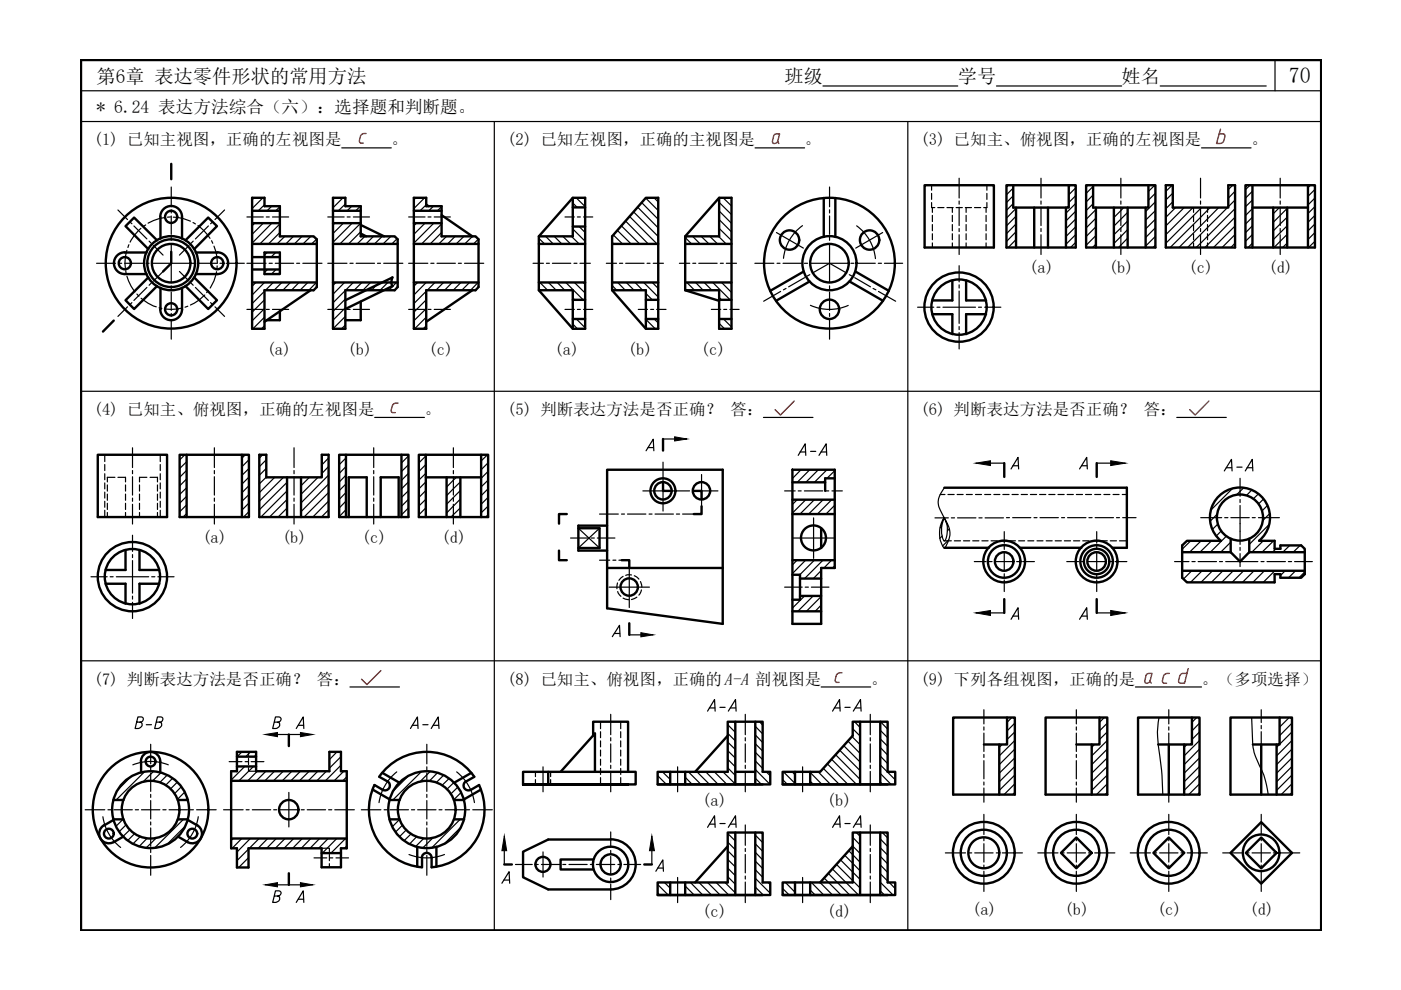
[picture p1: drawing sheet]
<svg xmlns="http://www.w3.org/2000/svg" width="297mm" height="210mm" viewBox="0 0 297 210" stroke-linecap="round" stroke-linejoin="round" font-family="sans-serif">
<!-- layer: 0 -->
<path d="M17.2 12.7h262.9v184.6h-262.9z" fill="none" stroke="#000" stroke-width=".51"/>
<g fill="none" stroke="#000" stroke-width=".25">
<path d="M17.2 19.2h262.9M174.5 18.2h28.6M211.3 18.2h26.5M246 18.2h22.5M270.3 12.7v6.5M17.2 25.8h262.9M72.5 31.4h10.5M104.8 25.8v171.5M160.1 31.4h10.5M192.5 25.8v171.5M254.7 31.4h10.5M17.2 83h262.9"/>
<path d="M79.4 88.5h10.6M161.9 88.5h10.5M249.5 88.5h10.5M17.2 140.1h262.9M74.2 145.7h10.5M174.1 145.7h10.5M240.7 145.7h14"/>
</g>
<g fill="none" stroke="#000" stroke-width=".51">
<path d="M36.3 34.7v3.3M196 39.3h14.7v13.2h-14.7zM213.4 39.3h14.7v13.2h-14.7zM214.8 39.3v4.7h11.8v-4.7M230.3 39.3h14.7v13.2h-14.7zM231.8 39.3v4.7h11.7v-4.7M247.2 39.3h1.5v4.7h11.7v-4.7h1.5v13.2h-14.7zM264.1 39.3h14.7v13.2h-14.7zM265.5 39.3v13.2M277.3 39.3v13.2M26.5 53.5a2.31 2.31 0 0 0-2.3 2.3 2.31 2.31 0 0 0 2.3 2.3M26.5 58.1h4.6"/>
<path d="M26.5 53.5h4.6M31.4 58.8l-4.8 4.9 1.8 1.8 4.9-4.9M33.3 51l-4.9-4.9-1.8 1.8 4.8 4.9M34 46a2.31 2.31 0 0 1 2.3-2.3 2.31 2.31 0 0 1 2.3 2.3M34 46v4.6M36.3 53.4v2.4l-1.7 1.8M38.6 46v4.6M39.3 51l4.8-4.9 1.9 1.8-4.8 4.9M41.2 58.8l4.8 4.9-1.9 1.8-4.8-4.9M41.5 53.5h4.6M46.1 53.5a2.31 2.31 0 0 1 2.3 2.3 2.31 2.31 0 0 1-2.3 2.3h-4.6M53.5 41.9h2.6v1.8h3.2v6.4h7.2l.7 .6v10.2l-.7 .6h-10.4v8.2h-2.6z"/>
<path d="M53.5 51.7h13.7M53.5 59.9h13.7M53.5 44.7h5.8M53.5 47.3h5.8M53.5 54.5h5.8M53.5 57.1h5.8M56.1 53.5h3.2v4.6h-3.2zM70.6 41.9h2.6v1.8h3.3v6.4h7.2l.6 .6v10.2l-.6 .6h-10.5v8.2h-2.6zM70.6 51.7h13.7M70.6 59.9h13.7M70.6 44.7h5.9M70.6 47.3h5.9"/>
<path d="M76.5 49.5l1.1 .6M76.5 47.7l4.9 2.4M87.7 41.9h2.7v1.8h3.2v6.4h7.2l.7 .6v10.2l-.7 .6h-10.4v8.2h-2.7zM87.7 51.7h13.8M87.7 59.9h13.8M87.7 44.7h5.9M87.7 47.3h5.9M90.4 43.4l.4 .3M93.6 45.6l6.5 4.5M114.2 50.1l7.2-8.2h2.7v27.8h-2.7l-7.2-8.2M114.2 51.7h9.9M114.2 59.9h9.9"/>
<path d="M121.4 41.9v8.2h-7.2v11.4h7.2v8.2M121.4 44h2.7M121.4 48h2.7M129.8 51.7h9.8M129.8 59.9h9.8M145.3 51.7h9.8M145.3 59.9h9.8M152.5 41.9v8.2h-7.2v11.4h7.2v8.2h2.6v-27.8h-2.6l-7.2 8.2M170.4 57.6l-7.1 4.1M171.6 59.7l-7.1 4.1M174.7 42v8.2M177.1 42v8.2"/>
<path d="M180.1 59.7l7.1 4.1M181.3 57.6l7.2 4.1M201.9 59.5v4.2h-4.2M204.8 59.5v4.2h4.3M215.4 44v8.5M219.3 44v8.5M222.2 44v8.5M226 44v8.5M232.4 44v8.5M236.2 44v8.5M239.1 44v8.5M242.9 44v8.5"/>
<path d="M265.5 44h11.8M269.9 44v8.5M272.9 44v8.5M24.1 68l-2.3 2.3M34 65.6a2.31 2.31 0 0 0 2.3 2.3 2.31 2.31 0 0 0 2.3-2.3M34 61v4.6M38.6 61v4.6M59.3 66v1.9h-2.8M65.9 61.5l-9.8 6.7M76.5 64v3.9h-3.3M83.2 60.7l-.2-1 .2-.9-10 4.9M83.2 60.6l-10 4.9"/>
<path d="M100.1 61.5l-9.7 6.7M121.4 67.6h2.7M121.4 63.6h2.7M129.8 61.5l7.1 8.2h2.7v-27.8h-2.7l-7.1 8.2v11.4h7.1v8.2M136.9 67.6h2.7M136.9 63.6h2.7M145.3 61.5l7.2 2.3M152.5 67.6h2.6M152.5 63.6h2.6M197.7 66.6h4.2v4.3M209.1 66.6h-4.3v4.3M20.7 96.4h14.7v13.2h-14.7z"/>
<path d="M38.1 96.4h14.7v13.2h-14.7zM39.6 96.4v13.2M51.3 96.4v13.2M55 96.4h1.5v4.8h11.7v-4.8h1.5v13.2h-14.7zM71.9 96.4h14.7v13.2h-14.7zM73.3 96.4v13.2M85.1 96.4v13.2M88.8 96.4h14.7v13.2h-14.7zM90.3 96.4v13.2M102 96.4v13.2M128.7 99.6h24.5v32.7l-24.5-3.3zM140.6 93.1v2.4"/>
<path d="M168 99.6v32.7h6.1v-11.9h2.9v-20.8M212.9 98.2v2.9M232.5 98.2v2.9M26.6 116.6v4.2h-4.2M29.6 116.6v4.2h4.2M60.9 101.2v8.4M63.8 101.2v8.4M73.9 109.6v-8.4h3.9v8.4M80.7 109.6v-8.4h3.8v8.4M90.3 101.2h11.7M94.7 101.2v8.4M97.6 101.2v8.4"/>
<path d="M118.5 116.7v2.1h1.7M120.2 109h-1.7v2M122.6 112h4.5v4.2h-4.5M128.7 111.4h-6.1v5.3h6.1M131.8 118.8h1.6v1.6M140.6 102.5v1.6h1.6M147.1 104.1h1.6v1.6M148.7 107.3v1.7h-1.6M168 102.3h6.9M168 105.9h9M168 109h9M168 118.8h9"/>
<path d="M174.1 112v4.2M177 101.4h-2.1v2.7M200.2 103.4h38.7v12.7h-3.1M200.2 116.1h9.5M216.2 116.1h13.1M250.6 117.1h10.3M258.8 114.6a6.4 6.4 0 0 1-.5-9.2 6.4 6.4 0 0 1 9.2 0 6.4 6.4 0 0 1-.5 9.2l3.2 .1v1.7h1.3v-.8h4.4l.7 .8v5.3l-.7 .8h-4.4v-.8h-1.3v1.8h-18.5l-1.1-1v-6.9l1.1-.9h7.2M260.9 117.1l2 2 2-2M260.9 114.2v2.9M264.9 114.2v2.9M264.9 117.1h11.7M22.4 123.8h4.2v4.2"/>
<path d="M33.8 123.8h-4.2v4.2M128.7 120.4h24.5M133.4 132.2v2.4M168 121.9h1.6v5.3h-1.6M168 129.6h6.1M169.6 122.7h4.5M169.6 126.4h4.5M212.9 127v2.9M232.5 127v2.9M250.6 121h26M50.2 159.4h4.1v4.1h15.5v-4.1h2.5v4.1h1.2v16.4h-1.2v4h-4.1v-4h-15.5v4h-2.5v-4h-1.2v-16.4h1.2zM61.2 155.7v2.5"/>
<path d="M125.8 156v-3h7.4v10.6M154.3 156l-6.9 7.6M155.9 153v13.3M160.1 153v13.3M182.4 153v13.3M186.6 153v13.3M202.1 152.1h13.1v16.4h-13.1zM211.9 157.8v10.7M213.5 152.1v5.7h-4.9M221.7 152.1h13.1v16.4h-13.1zM231.5 157.8v10.7M233.1 152.1v5.7h-4.9"/>
<path d="M241.3 152.1h13v16.4h-13zM247.8 157.8v10.7M251.1 157.8v10.7M252.7 152.1v5.7h-7.1M260.9 152.1h13v16.4h-13zM267.4 157.8v10.7M270.7 157.8v10.7M271.3 152.1v5.7h-5.7M22.1 175a2.05 2.05 0 0 0-.8 2.8 2.05 2.05 0 0 0 2.8 .7M24 173.7h2.2M24 169.6h2.2M24.1 173.8l-2 1.2"/>
<path d="M26.1 177.4l-2 1.1M29.9 161.5a2.05 2.05 0 0 1 2-2.1 2.05 2.05 0 0 1 2.1 2.1M29.9 161.5v2.3M34 161.5v2.3M37.7 173.7h2.2M37.7 169.6h2.2M37.8 177.4l2 1.1M39.8 173.8l2 1.2a2.05 2.05 0 0 1 .8 2.8 2.05 2.05 0 0 1-2.9 .7M49 165.6h24.5M49 177.8h24.5M50.2 160.4h4.1M50.2 162.5h4.1"/>
<path d="M79 167.4l3.6 2.1M81.1 163.9l3.6 2M81.1 167.5l-1.7-1.1a12.3 12.3 0 0 0 10.1 17.5v-2M82.1 165.6a1.04 1.04 0 0 1 .4 1.5 1.04 1.04 0 0 1-1.4 .3M82.2 165.7l-1.8-1a12.3 12.3 0 0 1 20.1 0l-1.7 1M82.6 173.7h2.1M82.6 169.6h2.1M88.5 179.6v4.2M92.5 179.6v4.2M96.3 173.7h2.1M96.3 169.6h2.1M98.8 165.6a1.04 1.04 0 0 0-.4 1.5 1.04 1.04 0 0 0 1.4 .3l1.8-1"/>
<path d="M99.9 163.9l-3.6 2M101.6 166.4a12.3 12.3 0 0 1-10.1 17.5v-2M102 167.4l-3.6 2.1M110.9 166.3v-2.7h23.9v2.7h-23.9h22.3M116.2 163.6v2.7M118.9 163.6l7.2-8.1v8.1M129.5 178a5.3 5.3 0 0 1 5.3 5.3 5.3 5.3 0 0 1-5.3 5.3M129.5 178h-13.3l-5.3 2.6v5.4l5.3 2.6h13.3M139.4 166.3h23.9v-2.7h-1.6v-10.6h-7.4v10.6h-14.9v2.7h22.3M142.1 163.6v2.7M145.3 163.6v2.7M154.3 179.4l-6.9 7.7"/>
<path d="M155.9 176.5v13.3M155.9 163.6h4.2M160.1 176.5v13.3M165.9 166.3h23.9v-2.7h-1.6v-10.6h-7.4v3l-6.9 7.6h-8v2.7h22.3M168.6 163.6v2.7M171.8 163.6v2.7M180.8 179.4l-6.9 7.7M182.4 176.5v13.3M186.6 176.5v13.3M61.2 185.2v2.4M68.2 180.9h4.1M89.4 181.9a1.04 1.04 0 0 1 1.1-1.1 1.04 1.04 0 0 1 1 1.1"/>
<path d="M106.9 183.3h1.6M125.8 182.2h-6.9v2.1h6.9M136.6 183.3h1.6M139.4 189.8h23.9v-2.7h-1.6v-10.6h-7.4v10.6h-14.9v2.7h22.3M142.1 187.1v2.7M145.3 187.1v2.7M165.9 189.8h23.9v-2.7h-1.6v-10.6h-7.4v10.6h-14.9v2.7h22.3M168.6 187.1v2.7M171.8 187.1v2.7M224.9 180.8l3.3-3.2 3.3 3.2-3.3 3.3zM244.5 180.8l3.3-3.2 3.3 3.2-3.3 3.3zM260.9 180.8l6.5-6.5 6.5 6.5-6.5 6.6z"/>
<path d="M264.1 180.8l3.3-3.2 3.3 3.2-3.3 3.3z"/>
<circle cx="26.5" cy="55.8" r="1.29"/>
<circle cx="36.3" cy="55.8" r="13.9"/>
<circle cx="36.3" cy="55.8" r="5.1"/>
<circle cx="36.3" cy="55.8" r="5.7"/>
<circle cx="36.3" cy="55.8" r="4.1"/>
<circle cx="36.3" cy="46" r="1.29"/>
<circle cx="46.1" cy="55.8" r="1.29"/>
<circle cx="167.4" cy="50.9" r="2.05"/>
<circle cx="175.9" cy="55.8" r="13.9"/>
<circle cx="175.9" cy="55.8" r="5.7"/>
<circle cx="175.9" cy="55.8" r="4.1"/>
<circle cx="184.4" cy="50.9" r="2.05"/>
<circle cx="36.3" cy="65.6" r="1.29"/>
<circle cx="175.9" cy="65.6" r="2.05"/>
<circle cx="203.3" cy="65.1" r="7.3"/>
<circle cx="203.3" cy="65.1" r="5.9"/>
<circle cx="140.6" cy="104.1" r="2.65"/>
<circle cx="140.6" cy="104.1" r="1.84"/>
<circle cx="148.7" cy="104.1" r="1.84"/>
<circle cx="172.5" cy="114.1" r="2.65"/>
<circle cx="212.9" cy="119" r="4.4"/>
<circle cx="212.9" cy="119" r="3.5"/>
<circle cx="212.9" cy="119" r="1.97"/>
<circle cx="232.5" cy="119" r="4.4"/>
<circle cx="232.5" cy="119" r="3.5"/>
<circle cx="232.5" cy="119" r="2.69"/>
<circle cx="232.5" cy="119" r="1.97"/>
<circle cx="262.9" cy="109.7" r="4.9"/>
<circle cx="28.1" cy="122.3" r="7.3"/>
<circle cx="28.1" cy="122.3" r="5.9"/>
<circle cx="133.4" cy="124.5" r="1.84"/>
<circle cx="23.1" cy="176.7" r="1.04"/>
<circle cx="31.9" cy="171.7" r="12.3"/>
<circle cx="31.9" cy="171.7" r="8.2"/>
<circle cx="31.9" cy="171.7" r="6.1"/>
<circle cx="31.9" cy="161.5" r="1.04"/>
<circle cx="40.8" cy="176.7" r="1.04"/>
<circle cx="61.2" cy="171.7" r="2.05"/>
<circle cx="90.5" cy="171.7" r="8.2"/>
<circle cx="90.5" cy="171.7" r="6.1"/>
<circle cx="115.1" cy="183.3" r="1.59"/>
<circle cx="129.5" cy="183.3" r="3.7"/>
<circle cx="129.5" cy="183.3" r="2.14"/>
<circle cx="208.6" cy="180.8" r="6.5"/>
<circle cx="208.6" cy="180.8" r="4.9"/>
<circle cx="208.6" cy="180.8" r="3.3"/>
<circle cx="228.2" cy="180.8" r="6.5"/>
<circle cx="228.2" cy="180.8" r="4.9"/>
<circle cx="247.8" cy="180.8" r="6.5"/>
<circle cx="247.8" cy="180.8" r="4.9"/>
<circle cx="267.4" cy="180.8" r="3.9"/>
</g>
<g fill="none" stroke="#000" stroke-width=".25">
<path d="M213.8 39.3l-.4 .4M214.8 39.9l-1.4 1.4M227 39.3l-.4 .4M228.1 39.8l-1.5 1.5M231.8 39.5l-1.5 1.5M244.8 39.3l-1.3 1.3M248.5 39.3l-1.3 1.3M261.4 39.3l-1 .9M265 39.3l-.9 .9M277.9 39.3l-.6 .5M53.9 41.9l-.4 .5M54 47.3l-.5 .6"/>
<path d="M54.3 59.9l-.8 .8M55.7 41.9l-2.2 2.3M55.8 47.3l-2.3 2.4M56.1 43.4l-1.3 1.3M56.1 59.9l-2.6 2.7M56.6 53.5l-.5 .6M56.7 57.1l-.6 .7M57.6 43.7l-1 1M57.6 47.3l-4.1 4.2M57.9 59.9l-1.6 1.6M58.4 53.5l-.9 1M58.5 57.1l-.9 1"/>
<path d="M59.3 43.8l-.9 .9M59.3 47.5l-4.2 4.2M59.3 49.3l-2.4 2.4M59.3 54.5h.1M59.8 59.9l-1.7 1.6M60.4 50.1l-1.7 1.6M61.6 59.9l-1.6 1.6M62.2 50.1l-1.6 1.6M63.4 59.9l-1.6 1.6M64 50.1l-1.6 1.6M65.3 59.9l-1.7 1.6M65.9 50.1l-1.7 1.6"/>
<path d="M67.1 59.9l-1.6 1.6M67.1 50.7l-1 1M70.9 41.9l-.3 .3M71 47.3l-.4 .4M71.2 59.9l-.6 .6M72.7 41.9l-2.1 2.2M72.8 47.3l-2.2 2.2M73.1 59.9l-2.5 2.5M73.2 43.3l-1.5 1.4M74.6 43.7l-1 1M74.7 47.3l-4.1 4.1M74.9 59.9l-1.6 1.6"/>
<path d="M76.4 43.7l-1 1M76.5 47.3l-4.4 4.4M76.5 49.1l-2.6 2.6M76.7 59.9l-1.6 1.6M77.4 50.1l-1.7 1.6M78.6 59.9l-1.7 1.6M79.2 50.1l-1.6 1.6M80.4 59.9l-1.6 1.6M81.1 50.1l-1.7 1.6M82.2 59.9l-1.6 1.6M82.9 50.1l-1.7 1.6M84.1 59.9l-1.6 1.6"/>
<path d="M84.2 50.6l-1.1 1.1M88.2 41.9l-.5 .5M88.3 47.3l-.6 .6M88.5 59.9l-.8 .8M90 41.9l-2.3 2.3M90.1 47.3l-2.4 2.4M90.4 43.4l-1.3 1.3M90.4 59.9l-2.7 2.7M91.9 43.7l-1 1M92 47.3l-4.3 4.2M92.2 59.9l-1.6 1.6M93.6 43.8l-.9 .9"/>
<path d="M93.6 47.5l-4.2 4.2M93.6 49.3l-2.4 2.4M94.1 59.9l-1.7 1.6M94.7 50.1l-1.7 1.6M95.9 59.9l-1.6 1.6M96.5 50.1l-1.6 1.6M97.7 59.9l-1.6 1.6M98.4 50.1l-1.7 1.6M99.6 59.9l-1.7 1.6M100.2 50.1l-1.7 1.6M101.4 59.9l-1.6 1.6M101.4 50.7l-1 1"/>
<path d="M114.2 50.5l1.3 1.2M114.5 59.9l1.6 1.6M115.7 50.1l1.6 1.6M116.3 59.9l1.6 1.6M117.5 50.1l1.6 1.6M118.1 59.9l1.6 1.6M119.3 50.1l1.7 1.6M120 59.9l3.6 3.7M121.1 50.1l1.7 1.6M121.4 48.5l2.7 2.7M121.4 43l1 1M121.8 59.9l2.3 2.2"/>
<path d="M122.2 41.9l1.9 1.9M122.8 48l1.3 1.3M123.6 59.9l.5 .4M124 41.9l.1 .1M129.8 51.4l.3 .3M130 49.8l2 1.9M130.9 48.8l2.9 2.9M131 59.9l1.6 1.6M131.7 47.9l3.9 3.8M132.6 46.8l4.8 4.9M132.8 59.9l1.6 1.6M133.5 45.9l5.8 5.8"/>
<path d="M134.3 44.9l5.3 5.3M134.6 59.9l1.7 1.6M135.2 43.9l4.4 4.4M136 43l3.6 3.5M136.5 59.9l3.1 3.1M136.9 42l2.7 2.6M138.3 59.9l1.3 1.3M138.7 41.9l.9 .9M145.3 50.4l1.3 1.3M145.6 59.9l1.7 1.6M146.8 50.1l1.6 1.6M147.5 59.9l1.6 1.6"/>
<path d="M148.7 50.1l1.6 1.6M149.3 59.9l1.6 1.6M150.5 50.1l1.6 1.6M151.1 59.9l3.7 3.7M152.3 50.1l1.7 1.6M152.5 48.4l2.6 2.6M152.5 46.6l2.6 2.6M152.5 44.7l2.6 2.7M152.5 42.9l2.6 2.6M153 59.9l2.1 2.1M153.3 41.9l1.8 1.8M154.8 59.9l.3 .3"/>
<path d="M164.6 49.3l5.7 3.3M170.1 47.8a9.8 9.8 0 0 0-4 7M181.6 47.9a9.8 9.8 0 0 1 4 6.9M187.1 49.3l-5.7 3.3M214.8 41.5l-1.4 1.5M214.8 43.2l-1.4 1.4M215.4 44.2l-2 2.1M215.4 45.8l-2 2.1M215.4 47.5l-2 2.1M215.4 49.1l-2 2.1M215.4 50.8l-1.6 1.7M215.4 52.4v.1"/>
<path d="M228.1 41.5l-1.5 1.5M228.1 43.1l-2.1 2.1M228.1 44.8l-2.1 2M228.1 46.4l-2.1 2.1M228.1 48.1l-2.1 2.1M228.1 49.7l-2.1 2.1M228.1 51.4l-1.1 1.1M231.8 41.3l-1.5 1.5M231.8 43.2l-1.5 1.4M232.4 44.4l-2.1 2.1M232.4 46.3l-2.1 2M232.4 48.1l-2.1 2.1"/>
<path d="M232.4 49.9l-2.1 2.1M232.4 51.8l-.8 .7M236.4 44l-.2 .3M238.2 44l-2 2.1M239.1 45l-2.9 2.9M239.1 46.8l-2.9 3M239.1 48.7l-2.9 2.9M239.1 50.5l-2 2M239.1 52.4l-.1 .1M245 41l-1.5 1.4M245 42.8l-2.1 2.1M245 44.6l-2.1 2.1"/>
<path d="M245 46.5l-2.1 2M245 48.3l-2.1 2.1M245 50.1l-2.1 2.1M245 52l-.5 .5M248.7 42.8l-1.5 1.5M248.7 41l-1.5 1.4M249.2 44l-2 2.1M251.1 44l-3.9 3.9M252.9 44l-5.7 5.8M254.7 44l-7.5 7.6M256.6 44l-8.5 8.5M258.4 44l-8.4 8.5"/>
<path d="M260.3 44l-8.5 8.5M261.9 44.2l-8.3 8.3M261.9 40.5l-1.5 1.5M261.9 42.4l-1.5 1.4M261.9 46l-6.4 6.5M261.9 47.9l-4.6 4.6M261.9 49.7l-2.8 2.8M261.9 51.5l-.9 1M265.5 44.2l-1.4 1.5M265.5 46l-1.4 1.5M265.5 40.5l-1.4 1.5M265.5 42.4l-1.4 1.4"/>
<path d="M265.5 47.9l-1.4 1.4M265.5 49.7l-1.4 1.5M265.5 51.5l-.9 1M271.3 44l-1.4 1.3M272.9 44.2l-3 2.9M272.9 46l-3 3M272.9 47.9l-3 2.9M272.9 49.7l-2.8 2.8M272.9 51.5l-1 1M278.8 40.2l-1.5 1.4M278.8 42l-1.5 1.5M278.8 43.8l-1.5 1.5"/>
<path d="M278.8 45.7l-1.5 1.4M278.8 47.5l-1.5 1.5M278.8 49.3l-1.5 1.5M278.8 51.2l-1.4 1.3M56.1 61.8l-2.6 2.6M56.1 63.6l-2.6 2.6M56.1 65.4l-2.6 2.6M56.1 67.3l-2.5 2.4M56.1 69.1l-.7 .6M73.2 61.6l-2.6 2.6M73.2 63.4l-2.6 2.6M73.2 65.3l-2.6 2.6"/>
<path d="M73.2 67.1l-2.6 2.6M73.2 68.9l-.8 .8M90.4 61.8l-2.7 2.6M90.4 63.6l-2.7 2.6M90.4 65.4l-2.7 2.6M90.4 67.3l-2.5 2.4M90.4 69.1l-.7 .6M114.2 61.5h.1M121.4 68.7l1 1M121.4 63.2l.4 .4M122.2 67.6l1.9 1.9M129.8 60.5l1 1"/>
<path d="M136.9 69.5l.2 .2M136.9 67.7l2 2M136.9 62.2l1.4 1.4M138.7 67.6l.9 .9M145.3 61.4l.1 .1M152.5 68.6l1.1 1.1M152.5 63.1l.5 .5M153.4 67.6l1.7 1.7M171.8 64.7a9.8 9.8 0 0 0 8 .1M39.2 96.4l-1.1 1.1M39.6 99.7l-1.5 1.5M39.6 97.9l-1.5 1.4"/>
<path d="M52 96.4l-.7 .7M52.8 97.5l-1.5 1.5M52.8 99.3l-1.5 1.5M55.7 96.4l-.7 .7M56.5 97.5l-1.5 1.5M56.5 99.3l-1.5 1.5M68.5 96.4l-.3 .3M69.7 97.1l-1.5 1.5M69.7 98.9l-1.5 1.5M72.2 96.4l-.3 .3M73.3 97.1l-1.4 1.4M73.3 98.9l-1.4 1.5"/>
<path d="M86.6 96.7l-1.5 1.5M86.6 98.5l-1.5 1.5M90.3 96.7l-1.5 1.5M90.3 98.5l-1.5 1.5M103.4 96.4l-1.4 1.3M103.5 98.1l-1.5 1.5M103.5 99.9l-1.5 1.5M137 95.6l1.5-2.5 .1 2.5M137.4 94.9h1.1M140.6 93.1h2.4M169.8 99.6l-1.8 1.9M171.7 99.6l-2.7 2.7"/>
<path d="M173.5 99.6l-2.7 2.7M175.3 99.6l-2.6 2.7M177 99.8l-1.7 1.6M210 98.2h2.9M214.4 99.4l1.4-2.4 .2 2.4M214.7 98.7h1.2M228.9 99.4l1.5-2.4 .1 2.4M229.3 98.7h1.1M232.5 98.2h3M39.6 107l-1.5 1.5M39.6 101.5l-1.5 1.5M39.6 103.4l-1.5 1.4"/>
<path d="M39.6 105.2l-1.5 1.5M39.6 108.9l-.8 .7M52.8 106.7l-1.5 1.4M52.8 101.2l-1.5 1.4M52.8 103l-1.5 1.5M52.8 104.8l-1.5 1.5M52.8 108.5l-1.2 1.1M56.5 101.2l-1.5 1.4M58.2 101.2l-3.2 3.3M60.1 101.2l-5.1 5.1M60.9 102.3l-5.9 5.8M60.9 104.1l-5.6 5.5"/>
<path d="M60.9 105.9l-3.8 3.7M60.9 107.7l-1.9 1.9M60.9 109.6h-.1M65.6 101.2l-1.8 1.8M67.4 101.2l-3.6 3.6M69.7 100.7l-5.9 5.9M69.7 102.6l-5.9 5.9M69.7 104.4l-5.2 5.2M69.7 106.2l-3.4 3.4M69.7 108.1l-1.6 1.5M73.3 100.7l-1.4 1.5M73.3 102.6l-1.4 1.4"/>
<path d="M73.3 104.4l-1.4 1.5M73.3 106.2l-1.4 1.5M73.3 108.1l-1.4 1.4M86.6 100.4l-1.5 1.4M86.6 102.2l-1.5 1.5M86.6 104l-1.5 1.5M86.6 105.9l-1.5 1.4M86.6 107.7l-1.5 1.5M86.6 109.5l-.1 .1M90.3 102.2l-1.5 1.5M90.3 104l-1.5 1.5M90.3 100.4l-1.5 1.4"/>
<path d="M90.3 105.9l-1.5 1.4M90.3 107.7l-1.5 1.5M90.3 109.5l-.2 .1M94.9 101.2l-.2 .2M96.8 101.2l-2.1 2.1M97.6 102.2l-2.9 2.9M97.6 104l-2.9 2.9M97.6 105.8l-2.9 3M97.6 107.7l-2 1.9M97.6 109.5l-.1 .1M103.5 101.8l-1.5 1.4M103.5 103.6l-1.5 1.5"/>
<path d="M103.5 105.4l-1.5 1.5M103.5 107.3l-1.5 1.4M103.5 109.1l-.5 .5M122.6 112l4.5 4.2M127.1 112l-4.5 4.2M148.7 100.6v7M168.2 114.1h8.6M169 118.8l-1 1M169 105.9l-1 1.1M170.8 118.8l-2.8 2.8M170.8 105.9l-2.8 2.9M172.5 109.8v8.6"/>
<path d="M172.7 105.9l-3.1 3.1M172.7 118.8l-3.1 3.1M174.5 118.8l-3.9 3.9M174.5 105.9l-3.1 3.1M174.9 101.8l-.4 .5M176.3 118.8l-1.6 1.6M176.3 105.9l-3 3.1M177 109h-.1M177 107.1l-1.9 1.9M177 120l-.5 .4M199.7 111.5l-.4 .4M199.8 113.7l-.6 .5"/>
<path d="M200.2 103.4a4.3 4.3 0 0 0-1.2 3.8l1.6 3.3a4.6 4.6 0 0 1-.4 5.6 5.4 5.4 0 0 1 0-6.3 5.4 5.4 0 0 1 .1 4.9h-.1a5.1 5.1 0 0 1 0-4.9M200.6 110.6h.1M201.2 114.5l-1.4 1.3M201.3 112.1l-.4 .5M252.5 114.7l-1.9 1.7M254.7 114.7l-2.5 2.4M256.9 114.7l-2.5 2.4M258 109l-1.4 1.5M258.2 111.1l-1.2 1.2M258.9 112.6l-1 1.1M260 113.7l-3.4 3.4M260.9 115l-2.1 2.1"/>
<path d="M261.3 103.6l-4.6 4.5M263.7 103.4l-1.5 1.5M265.4 103.9l-1.1 1.2M266.8 104.7l-1 1M267.8 114.7l-2.4 2.4M267.9 105.8l-1 1M268.7 107.2l-1.1 1.1M269.1 111.2l-4.2 4.2M269.2 108.9l-1.4 1.4M270 114.7l-2.4 2.4M270.5 116.4l-.7 .7M273.5 115.6l-1.5 1.5"/>
<path d="M275.7 115.6l-1.5 1.5M276.6 116.9l-.2 .2M129.1 124.5h8.6M129.8 135l1.5-2.4 .2 2.4M130.2 134.3h1.2M133.4 120.2v8.6M133.4 134.6h2.5M170.6 126.4l-2.6 2.5M172.4 126.4l-3.3 3.2M174.1 121l-1.6 1.7M174.1 126.5l-3.1 3.1M174.1 128.3l-1.3 1.3"/>
<path d="M210 129.9h2.9M214.4 131.3l1.4-2.5 .2 2.5M214.7 130.6h1.2M228.9 131.3l1.5-2.5 .1 2.5M229.3 130.6h1.1M232.5 129.9h3M252.7 121l-1.8 1.8M254.9 121l-2.5 2.5M257.1 121l-2.5 2.5M259.3 121l-2.5 2.5M261.5 121l-2.5 2.5M263.7 121l-2.5 2.5"/>
<path d="M265.9 121l-2.5 2.5M268.1 121l-2.5 2.5M270.2 123.2l-.2 .3M270.3 121l-2.5 2.5M272.5 121l-1 1M274.7 121l-1.5 1.5M276.6 121.3l-1.2 1.2M51.3 159.4l-1 1M53.1 159.4l-1 1M58.2 153.1h.8a.56 .56 0 0 0 .6-.5 .56 .56 0 0 0-.4-.6h-.8l-.6 2.5a1.24 1.24 0 0 0 1.5-.6v-.5l-.4-.3M58.8 155.7h4.9M62.8 154.5l1.5-2.5 .1 2.5"/>
<path d="M63.2 153.8h1.2M71.4 159.4l-1.6 1.7M154.3 159.2l1.6 1.5M154.3 157.3l1.6 1.6M154.3 155.5l1.6 1.6M154.3 153.7l1.6 1.6M160.1 159.5l1.6 1.6M160.1 157.7l1.6 1.5M160.1 155.8l1.6 1.6M160.1 154l1.6 1.6M161 153l.7 .7M178 159.1l4.4 4.3"/>
<path d="M178.9 158.1l3.5 3.5M179.8 157.1l2.6 2.7M180.6 156.2l1.8 1.7M180.8 154.5l1.6 1.6M181.2 153l1.2 1.2M186.6 158.5l1.6 1.6M186.6 156.7l1.6 1.5M186.6 154.8l1.6 1.6M186.7 153l1.5 1.6M212.5 157.8l-.6 .6M214.5 152.1l-1 1M215.2 153.3l-1.7 1.7"/>
<path d="M215.2 155.2l-1.7 1.6M215.2 157l-3.3 3.3M215.2 158.8l-3.3 3.3M232.1 157.8l-.6 .6M234.1 152.1l-1 1M234.8 153.3l-1.7 1.7M234.8 155.2l-1.7 1.6M234.8 157l-3.3 3.3M234.8 158.8l-3.3 3.3M245.7 152.1l-.3 3.1v1a112.7 112.7 0 0 1 1.1 12.3M251.7 157.8l-.6 .6M253.7 152.1l-1 1"/>
<path d="M254.3 153.3l-1.6 1.7M254.3 155.2l-1.6 1.6M254.3 157l-3.2 3.3M254.3 158.8l-3.2 3.3M265.4 152.1l.1 4.3a11.4 11.4 0 0 0 1.6 6 17.1 17.1 0 0 1 1.8 6.1M271.3 157.8l-.6 .6M271.5 152.1l-.2 .2M273.3 152.1l-2 2.1M273.9 153.3l-2.6 2.7M273.9 155.2l-2.6 2.6M273.9 157l-3.2 3.3M273.9 158.8l-3.2 3.3"/>
<path d="M21.8 173.2a10.2 10.2 0 0 0 3.8 6.5M24.2 173.7l-.1 .1M26.1 173.7l-1.5 1.5M26.7 174.9l-1.4 1.4M27.5 175.9l-1.4 1.5M27.8 164.6l-2.9 2.9M28.5 176.8l-1.4 1.4M29.7 177.4l-1.5 1.5M30.7 163.6l-6.1 6M31.2 177.7l-1.7 1.8M32.6 163.5l-2.3 2.3M33.1 177.7l-2.1 2.1"/>
<path d="M34.1 163.8l-1.7 1.8M35.5 164.3l-1.6 1.6M35.7 162.2a10.2 10.2 0 0 0-7.5 0M36.6 165l-1.4 1.4M37.6 165.8l-1.4 1.4M38.5 166.8l-1.5 1.5M38.9 173.7l-6.1 6.1M39.2 167.9l-1.5 1.5M39.4 175.1l-4.1 4M39.7 169.2l-.4 .4M42 173.2a10.2 10.2 0 0 1-3.7 6.5M49 163.5h.1"/>
<path d="M49.4 177.8l-.4 .4M51.3 177.8l-2.1 2.1M51.9 162.5l-2.9 2.9M53.1 177.8l-2.9 2.9M53.7 162.5l-3 3.1M54.3 160l-.4 .4M54.6 163.5l-2.1 2.1M54.9 177.8l-2 2.1M56.4 163.5l-2.1 2.1M56.8 177.8l-2.1 2.1M58.2 163.5l-2 2.1M58.6 177.8l-2.1 2.1"/>
<path d="M60.1 163.5l-2.1 2.1M60.4 177.8l-2 2.1M61.2 168v7.3M61.9 163.5l-2.1 2.1M62.3 177.8l-2.1 2.1M63.7 163.5l-2 2.1M64.1 177.8l-2.1 2.1M65.6 163.5l-2.1 2.1M65.9 177.8l-2 2.1M67.4 163.5l-2.1 2.1M67.8 177.8l-2.1 2.1M69.2 163.5l-2 2.1"/>
<path d="M69.6 177.8l-2.1 2.1M71.4 177.8l-3 3.1M72.3 160.4l-2.5 2.5M72.3 162.2l-3.3 3.4M72.9 163.5l-2 2.1M73.3 177.8l-3.1 3.1M73.5 164.7l-.8 .9M73.5 179.4l-.4 .5M82.9 173.7l-.2 .2M84.1 163.7a10.2 10.2 0 0 0-3.7 6.5M84.7 173.7l-1.5 1.6M85.3 174.9l-1.5 1.5"/>
<path d="M86.1 176l-1.4 1.4M86.6 164.5l-3.3 3.3M87.2 176.8l-1.5 1.5M88.3 177.4l-1.5 1.6M89.4 163.6l-6.1 6M89.9 177.7l-1.8 1.8M91.2 163.6l-2.1 2.1M91.8 177.7l-2.2 2.1M92.8 163.8l-1.8 1.8M94.1 164.3l-1.6 1.6M95.2 165l-1.4 1.5M96.3 165.9l-1.5 1.4"/>
<path d="M96.8 163.7a10.2 10.2 0 0 1 3.8 6.5M97.1 166.9l-1.5 1.4M97.6 173.7l-6.1 6.1M97.8 168l-1.5 1.5M97.8 175.3l-3.7 3.7M98.3 169.3l-.3 .3M139.4 166.3h.1M139.4 164.5l1.9 1.8M140.4 163.6l1.7 1.7M145.3 164.8l1.5 1.5M146 163.6l2.6 2.7M147.8 163.6l2.6 2.7"/>
<path d="M149.6 163.6l2.7 2.7M151.5 163.6l2.6 2.7M153.3 163.6l2.6 2.6M154.3 162.8l1.6 1.6M154.3 161l1.6 1.6M154.3 178.5l1.6 1.7M160.1 165l1.3 1.3M160.1 163.1l3.2 3.2M160.1 161.3l1.6 1.6M160.1 178.9l1.6 1.6M160.1 177.1l1.6 1.5M161.4 176.5l.3 .3"/>
<path d="M162.5 163.6l.8 .9M165.9 165.3l1 1M166.1 163.6l2.5 2.5M168 163.6l.6 .7M171.8 165.6l.7 .7M171.8 163.8l2.5 2.5M173.5 163.6l2.6 2.7M174.6 162.9l3.4 3.4M175.4 162l4.4 4.3M176.3 161l5.3 5.3M177.2 160l5.2 5.3M180.8 179.4l1.6 1.6"/>
<path d="M180.8 177.5l1.6 1.6M186.6 165.8l.5 .5M186.6 164l2.3 2.3M186.6 162.2l3.2 3.1M186.6 160.3l1.6 1.6M186.6 179.7l1.6 1.6M186.6 177.9l1.6 1.6M187.1 176.5l1.1 1.2M215.2 160.7l-3.3 3.2M215.2 162.5l-3.3 3.3M215.2 164.3l-3.3 3.3M215.2 166.2l-2.3 2.3"/>
<path d="M215.2 168l-.5 .5M234.8 160.7l-3.3 3.2M234.8 162.5l-3.3 3.3M234.8 164.3l-3.3 3.3M234.8 166.2l-2.3 2.3M234.8 168l-.5 .5M254.3 160.7l-3.2 3.2M254.3 162.5l-3.2 3.3M254.3 164.3l-3.2 3.3M254.3 166.2l-2.3 2.3M254.3 168l-.4 .5M273.9 160.7l-3.2 3.2"/>
<path d="M273.9 162.5l-3.2 3.3M273.9 164.3l-3.2 3.3M273.9 166.2l-2.3 2.3M273.9 168l-.4 .5M52.7 180l-2.5 2.5M52.7 181.8l-2.1 2.1M52.7 183.7l-.2 .2M58.2 190h.8a.56 .56 0 0 0 .6-.5 .56 .56 0 0 0-.4-.6h-.8l-.6 2.4 .9-.1a.67 .67 0 0 0 .6-.5 .67 .67 0 0 0-.4-.7M58.8 187.6h4.9M62.8 191.3l1.5-2.4 .1 2.4M63.2 190.7h1.2M72.3 180.6l-.3 .3"/>
<path d="M94.2 181.2a10.2 10.2 0 0 1-7.5 0M106.4 187.3l1.5-2.5 .2 2.5M106.8 186.6h1.2M106.9 180.4v2.9M138.2 180.4v2.9M139.1 184.7l1.4-2.4 .2 2.4M139.4 184.1h1.2M139.4 189.3l.5 .5M139.4 187.5l2.3 2.3M140.9 187.1l1.2 1.2M145.3 189.7l.1 .1M145.3 187.9l1.9 1.9"/>
<path d="M146.4 187.1l2.6 2.7M148.2 187.1l2.7 2.7M150 187.1l2.7 2.7M151.8 187.1l2.7 2.7M153.7 187.1l2.2 2.2M154.3 185.9l1.6 1.6M154.3 184.1l1.6 1.6M154.3 182.2l1.6 1.6M154.3 180.4l1.6 1.6M160.1 188.1l1.7 1.7M160.1 186.2l3.2 3.2M160.1 184.4l1.6 1.6"/>
<path d="M160.1 182.6l1.6 1.5M160.1 180.7l1.6 1.6M162.8 187.1l.5 .5M165.9 188.4l1.4 1.4M166.5 187.1l2.1 2.1M168.3 187.1l.3 .3M171.8 188.7l1 1.1M172 187.1l2.7 2.7M173.8 187.1l2.7 2.7M174.7 186.2l3.6 3.6M175.6 185.2l4.6 4.6M176.5 184.2l5.5 5.6"/>
<path d="M177.4 183.3l5 5M178.2 182.3l4.2 4.2M179.1 181.3l3.3 3.3M179.9 180.4l2.5 2.4M186.6 188.9l.9 .9M186.6 187.1l2.7 2.7M186.6 185.2l1.6 1.6M186.6 183.4l1.6 1.6M186.6 181.6l1.6 1.6M188.5 187.1l1.3 1.3"/>
</g>
<g fill="none" stroke="#000" stroke-width=".25">
<path d="M36.3 39.7v4.1M175.9 39.7v4.1M203.4 37.8v4.2M220.7 37.8v4.2M237.6 37.8v4.2M254.5 37.8v4.2M271.4 37.8v4.2M20.5 55.8h4M25 44.5l2 2.1M25.1 55.8h.7M26.4 55.8h3.9M26.7 57.4v.6"/>
<path d="M26.9 53.1a8.1 8.1 0 0 0-.3 3.7M26.9 58.6a9.4 9.4 0 0 0 1.7 3.3M27.3 51.9l-.2 .6M27.5 47l.5 .4M28.4 47.9l2.7 2.8M29.9 48.4a9.6 9.6 0 0 0-2.3 2.9M30.9 47.7l-.6 .3M31 55.8h.6M31.6 51.1l.5 .5M32.3 55.8h7.9M32.5 52.1l2.1 2M34.6 57.6l-2.1 2"/>
<path d="M34.9 46.1l-1.1 .2-2.4 1M36.1 46h-.6M36.3 51.6v8.4M36.3 44.5v.7M36.3 45.8v3.9M36.3 50.3v.7M36.7 46a9.1 9.1 0 0 1 3.7 .9M38 57.6l2.1 2M40.1 52.1l-2.1 2M40.8 55.8h.7M40.9 47.2l.5 .3M41 51.1l-.5 .5"/>
<path d="M42 47.8a9.9 9.9 0 0 1 2.5 2.7M42.1 55.8h3.9M44.2 47.9l-2.8 2.8M44.9 51l.2 .6M45.1 47l-.5 .4M45.4 52.2l.6 2.3 .1 1.3M45.9 57.6a8.9 8.9 0 0 1-1.3 3.5M46 56.4v.6M46.6 55.8h.7M47.6 44.5l-2 2.1M47.9 55.8h3.9M52.4 55.8h4"/>
<path d="M52.4 46h3.4M56.5 46h.6M57.1 55.8h.6M57.8 46h3.4M58.4 55.8h3.9M62.9 55.8h.6M64.2 55.8h4.1M69.5 55.8h4.1M69.5 46h3.5M73.6 46h.6M74.2 55.8h.7M74.9 46h3.4"/>
<path d="M75.5 55.8h3.9M80 55.8h.7M81.4 55.8h4M86.6 55.8h4.1M86.6 46h3.5M90.7 46h.7M91.3 55.8h.7M92.1 46h3.4M92.7 55.8h3.8M97.2 55.8h.6M98.5 55.8h4.1M113 55.8h2.2"/>
<path d="M115.9 55.8h.6M117.1 55.8h3.9M119.8 46h2M121.7 55.8h.6M122.4 46h.6M123 55.8h2.2M123.7 46h2M128.6 55.8h2.1M131.3 55.8h.7M132.7 55.8h3.9M137.2 55.8h.6M138.5 55.8h2.2"/>
<path d="M144 55.8h2.2M146.9 55.8h.6M148.2 55.8h3.8M152.7 55.8h.7M154 55.8h2.2M160 55.8h4.1M164.7 55.8h.7M166 55.8h3.9M170.5 55.8h.7M170.6 58.9l-3.4 1.9M171.7 58.2l-.6 .3M171.9 55.8h7.8"/>
<path d="M172.2 57.9l3.7-2.1 3.6 2.1M175.9 44.5v.7M175.9 45.8v3.9M175.9 50.3v.7M175.9 51.6v8.4M180.1 58.2l.5 .3M180.4 55.8h.6M181.2 58.9l3.4 1.9M181.7 55.8h3.9M186.2 55.8h.7M187.5 55.8h3.9M203.4 42.6v.7"/>
<path d="M203.4 43.9v3.9M203.4 48.5v.6M203.4 49.8v4.2M203.4 56.3v3.5M220.7 42.6v.7M220.7 43.9v3.9M220.7 48.5v.6M220.7 49.8v4.2M237.6 42.6v.7M237.6 43.9v3.9M237.6 48.5v.6M237.6 49.8v4.2"/>
<path d="M254.5 42.6v.7M254.5 43.9v3.9M254.5 48.5v.6M254.5 49.8v4.2M271.4 42.6v.7M271.4 43.9v3.9M271.4 48.5v.6M271.4 49.8v4.2M27 65.1l-2 2M28 64.2l-.5 .4M29 62.3l.4 .5M29.9 63.2a9 9 0 0 0 3.2 1.9"/>
<path d="M31.1 60.9l-2.7 2.8M32.1 60l-.5 .5M33.7 65.3l.6 .1M36.3 60.6v.6M36.3 61.9v3.9M36.3 66.4v.7M36.3 67.8v4.1M38.6 65.3a9.8 9.8 0 0 1-3.6 .2M39.8 64.9l-.6 .2M40.5 60l.5 .5M41.4 60.9l2.8 2.8M43.4 62.6a9.2 9.2 0 0 1-3 2.1"/>
<path d="M44.2 61.6l-.4 .4M44.6 64.2l.5 .4M45.6 65.1l2 2M52.4 65.6h3.4M56.5 65.6h.6M57.8 65.6h3.4M69.5 65.6h3.5M73.6 65.6h.6M74.9 65.6h3.4M86.6 65.6h3.5M90.7 65.6h.7M92.1 65.6h3.4"/>
<path d="M119.8 65.6h2M122.4 65.6h.6M123.7 65.6h2M135.3 65.6h2M138 65.6h.6M139.2 65.6h2M150.8 65.6h2M153.4 65.6h.7M154.8 65.6h1.9M165.5 61.8l-3.6 2.1M166.7 61.2l-.6 .3M175.9 60.6v.6"/>
<path d="M175.9 61.9v3.9M175.9 66.4v.7M175.9 67.8v4.1M185.1 61.2l.6 .3M186.3 61.8l3.6 2.1M194.5 65.1h3.5M198.7 65.1h.6M199.9 65.1h6.9M203.4 61.7v6.9M203.4 60.4v.7M203.4 69.2v.7M203.4 70.5v3.5"/>
<path d="M207.5 65.1h.6M208.8 65.1h3.4M28.1 94.9v4.2M28.1 99.8v.6M45.5 94.9v4.2M45.5 99.8v.6M62.3 94.9v4.2M62.3 99.8v.6M79.2 94.9v4.2M79.2 99.8v.6M96.1 94.9v4.2M96.1 99.8v.6"/>
<path d="M140.6 98v4.2M28.1 118.9v6.9M28.1 101.1v3.9M28.1 105.6v.7M28.1 106.9v4.2M28.1 113.5v3.4M28.1 117.6v.6M45.5 101.1v3.9M45.5 105.6v.7M45.5 106.9v4.2M62.3 101.1v3.9M62.3 105.6v.7"/>
<path d="M62.3 106.9v4.2M79.2 101.1v3.9M79.2 105.6v.7M79.2 106.9v4.2M96.1 101.1v3.9M96.1 105.6v.7M96.1 106.9v4.2M121 114.1h3.7M125.3 114.1h.7M126.6 114.1h3.8M127.1 109h4M127.1 118.8h2.2"/>
<path d="M129.9 118.8h.7M131.2 118.8h2.2M131.8 109h.6M133 109h3.9M136.3 104.1h4.1M137.6 109h.6M138.9 109h3.9M140.6 102.9v.6M140.6 104.1v4.3M141 104.1h.6M142.3 104.1h3.9M143.4 109h.7"/>
<path d="M144.7 109h4M146.8 104.1h.7M148.2 104.1h4M166.4 104.1h2.2M169.2 104.1h.7M170.5 104.1h3.9M175.1 104.1h.6M176.4 104.1h2.2M198.2 109.8h2.9M201.7 109.8h.7M203 109.8h3.9M206.6 119.1h2.5"/>
<path d="M207.5 109.8h.7M208.9 109.8h3.9M209.7 119.1h.6M211 119.1h3.9M212.9 112.7v2.5M212.9 115.8v.7M212.9 117.1v3.9M213.4 109.8h.6M214.7 109.8h3.9M215.5 119.1h.7M216.8 119.1h2.5M219.2 109.8h.7"/>
<path d="M220.5 109.8h3.9M225.1 109.8h.6M226.2 119.1h2.5M226.3 109.8h3.9M229.3 119.1h.6M230.6 119.1h3.9M230.9 109.8h.6M232.2 109.8h3.9M232.5 112.7v2.5M232.5 115.8v.7M232.5 117.1v3.9M235.1 119.1h.7"/>
<path d="M236.4 119.1h2.5M236.7 109.8h.6M238 109.8h2.9M249 119.1h3.1M252.7 119.1h.7M254 119.1h3.9M254.6 109.8h4.4M258.6 119.1h.6M259.7 109.8h.6M259.9 119.1h6.8M261 109.8h3.9M262.9 101.4v3.8"/>
<path d="M262.9 105.9v.6M262.9 107.2v8.2M262.9 116.1v.6M262.9 117.4v2.7M265.5 109.8h.6M266.8 109.8h4.5M267.4 119.1h.6M268.6 119.1h3.9M273.2 119.1h.6M274.5 119.1h3.7M19.3 122.3h3.4M23.4 122.3h.6"/>
<path d="M24.7 122.3h6.8M28.1 126.4v.6M28.1 127.7v3.4M32.2 122.3h.6M33.5 122.3h3.4M166.4 124.5h3.7M170.7 124.5h.7M172 124.5h3.8M212.9 121.7v.6M212.9 123v2.4M232.5 121.7v.6M232.5 123v2.4"/>
<path d="M31.9 157.8v4.2M90.5 157.8v4.2M129.5 151.5v4.3M129.5 156.4v.7M129.5 157.7v3.9M158 151.5v4.3M158 156.4v.7M158 157.7v3.9M184.5 151.5v4.3M184.5 156.4v.7M184.5 157.7v3.9M208.6 150.5v3"/>
<path d="M208.6 154.1v.7M208.6 155.4v3.9M208.6 160v.6M228.2 150.5v3M228.2 154.1v.7M228.2 155.4v3.9M228.2 160v.6M247.8 150.5v3M247.8 154.1v.7M247.8 155.4v3.9M247.8 160v.6M267.4 150.5v2.7"/>
<path d="M267.4 153.8v.7M267.4 155.1v2.7M18.1 171.7h4.1M22.9 171.7h.6M24.2 171.7h3.9M28.7 171.7h.7M30 171.7h3.9M31.9 162.6v.7M31.9 163.9v3.9M31.9 168.4v.7M31.9 169.7v3.9M31.9 174.3v.6"/>
<path d="M31.9 175.5v3.9M34.5 171.7h.7M35.8 171.7h3.9M40.4 171.7h.6M41.7 171.7h4.1M47.4 171.7h4.1M48.6 161.5h2.7M52 161.5h.6M52.2 171.7h.6M53.2 161.5h2.8M53.5 171.7h3.9M58 171.7h.7"/>
<path d="M59.3 171.7h3.9M63.9 171.7h.6M65.1 171.7h3.9M69.7 171.7h.6M71 171.7h4.1M76.6 171.7h4.2M81.4 171.7h.7M82.7 171.7h3.9M87.2 171.7h.7M88.5 171.7h3.9M90.5 162.6v.7M90.5 163.9v3.9"/>
<path d="M90.5 168.4v.7M90.5 169.7v3.9M90.5 174.3v.6M90.5 175.5v3.9M93.1 171.7h.6M94.4 171.7h3.9M98.9 171.7h.7M100.2 171.7h4.2M115.1 162.6v5.3M129.5 162.2v.7M129.5 163.6v4.3M129.5 176.4v3.2"/>
<path d="M143.7 162.6v5.3M158 162.2v.7M158 163.6v4.3M158 174.9v4.3M158 179.9v.6M170.2 162.6v5.3M184.5 162.2v.7M184.5 163.6v4.3M184.5 174.9v4.3M184.5 179.9v.6M208.6 161.3v3.8M208.6 165.8v.6"/>
<path d="M208.6 167.1v3M208.6 172.7v4.2M208.6 177.6v.7M208.6 178.9v3.9M228.2 161.3v3.8M228.2 165.8v.6M228.2 167.1v3M228.2 172.7v4.2M228.2 177.6v.7M228.2 178.9v3.9M247.8 161.3v3.8M247.8 165.8v.6"/>
<path d="M247.8 167.1v3M247.8 172.7v4.2M247.8 177.6v.7M247.8 178.9v3.9M267.4 172.7v4.2M267.4 177.6v.7M267.4 178.9v3.9M31.9 180.1v.6M31.9 181.4v4.2M66.6 181.9h2.7M69.9 181.9h.7M71.2 181.9h2.7"/>
<path d="M90.5 180.1v.6M90.5 181.4v4.2M109.3 183.3h3.5M113.5 183.3h.6M114.8 183.3h3.9M115.1 180.6v5.4M119.3 183.3h.7M120.6 183.3h3.9M125.2 183.3h.6M126.4 183.3h3.9M129.5 180.3v.7M129.5 181.6v3.9"/>
<path d="M129.5 186.2v.6M129.5 187.4v3.3M131 183.3h.6M132.3 183.3h3.5M143.7 186v5.4M158 181.2v3.9M158 185.7v.7M158 187v4.4M170.2 186v5.4M184.5 181.2v3.9M184.5 185.7v.7M184.5 187v4.4"/>
<path d="M200.4 180.8h4.3M205.4 180.8h.6M206.7 180.8h3.9M208.6 183.4v.7M208.6 184.7v4.3M211.2 180.8h.7M212.5 180.8h4.3M220 180.8h4.3M225 180.8h.6M226.3 180.8h3.9M228.2 183.4v.7M228.2 184.7v4.3"/>
<path d="M230.8 180.8h.7M232.1 180.8h4.3M239.6 180.8h4.3M244.6 180.8h.6M245.9 180.8h3.9M247.8 183.4v.7M247.8 184.7v4.3M250.4 180.8h.7M251.7 180.8h4.3M259.2 180.8h4.3M264.2 180.8h.6M265.5 180.8h3.9"/>
<path d="M267.4 183.4v.7M267.4 184.7v4.3M270 180.8h.7M271.3 180.8h4.3"/>
</g>
<g fill="none" stroke="#000" stroke-width=".25">
<path d="M197.5 39.3v1M209.2 39.3v1M197.5 43v1h.7M197.5 41v1.3M197.7 44v1M197.7 45.7v1.3M197.7 47.6v1.3M197.7 49.6v1.2M197.7 51.5v1M198.8 44h1.3M200.8 44h1.3M201.9 44v1"/>
<path d="M201.9 45.7v1.3M201.9 47.6v1.3M201.9 49.6v1.2M201.9 51.5v1M202.7 44h1.3M204.7 44h1.3M204.8 44v1M204.8 45.7v1.3M204.8 47.6v1.3M204.8 49.6v1.2M204.8 51.5v1M206.6 44h1.3"/>
<path d="M209.1 44v1M209.1 45.7v1.3M209.1 47.6v1.3M209.1 49.6v1.2M209.1 51.5v1M209.2 43v1h-.6M209.2 41v1.3M253.1 44v1M253.1 45.7v1.3M253.1 47.6v1.3M253.1 49.6v1.2M253.1 51.5v1"/>
<path d="M256 44v1M256 45.7v1.3M256 47.6v1.3M256 49.6v1.2M256 51.5v1M22.2 96.4v1.5M22.2 98.5v1.3M34 96.4v1.5M34 98.5v1.3M22.2 100.4v1.3M22.2 102.4v1.3M22.2 104.3v1.3"/>
<path d="M22.2 106.3v1.3M22.2 108.2v1.4M22.8 102.8v1.3M22.8 104.8v1.3M22.8 106.7v1.3M22.8 108.7v.9M24.4 101.2h-1.6v1M25 101.2h1.6v1M26.6 102.8v1.3M26.6 104.8v1.3M26.6 106.7v1.3M26.6 108.7v.9"/>
<path d="M29.6 102.8v1.3M29.6 104.8v1.3M29.6 106.7v1.3M29.6 108.7v.9M31.1 101.2h-1.5v1M31.8 101.2h1.6v1M33.4 102.8v1.3M33.4 104.8v1.3M33.4 106.7v1.3M33.4 108.7v.9M34 100.4v1.3M34 102.4v1.3"/>
<path d="M34 104.3v1.3M34 106.3v1.3M34 108.2v1.4M199.3 104.8h1M200.1 114.7h1.6M201 104.8h1.3M202.3 114.7h1.4M202.9 104.8h1.3M204.3 114.7h1.3M204.9 104.8h1.2M206.2 114.7h1.3M206.8 104.8h1.3"/>
<path d="M208.2 114.7h1.3M208.8 104.8h1.2M210.1 114.7h1.3M210.7 104.8h1.3M212.1 114.7h1.3M212.6 104.8h1.3M214 114.7h1.3M214.6 104.8h1.3M216 114.7h1.2M216.5 104.8h1.3M217.9 114.7h1.3M218.5 104.8h1.3"/>
<path d="M219.9 114.7h1.2M220.4 104.8h1.3M221.8 114.7h1.3M222.4 104.8h1.3M223.7 114.7h1.3M224.3 104.8h1.3M225.7 114.7h1.3M226.3 104.8h1.3M227.6 114.7h1.3M228.2 104.8h1.3M229.6 114.7h1.3M230.2 104.8h1.2"/>
<path d="M231.5 114.7h1.3M232.1 104.8h1.3M233.5 114.7h1.3M234 104.8h1.3M235.4 114.7h1.3M236 104.8h1.3M237.3 114.7h1.6M237.9 104.8h1M130.9 123.6l-.1 1.2M131 125.4l.6 1M132.1 122.2l-.9 .8M132.1 126.8l1.2 .4"/>
<path d="M133.9 121.9l-1.2 .1M134.5 122.1l1 .7M135 126.6l-1.1 .5M135.8 123.3l.3 1.2M136 125.1l-.5 1.1M52.7 159.4v.8M127.3 153v1.5M127.3 155.1v1.3M127.3 157.1v1.3M127.3 159v1.3M131.6 153v1.5M131.6 155.1v1.3"/>
<path d="M131.6 157.1v1.3M131.6 159v1.3M52.7 160.8v1.3M52.7 162.8v.7h1.6M68.2 179.9l1.6-.1v.7M113.5 163.6v1.1M113.5 165.3v1M116.7 163.6v1.1M116.7 165.3v1M127.3 161v1.2M127.3 162.9v1.3M127.3 164.9v1.4"/>
<path d="M131.6 161v1.2M131.6 162.9v1.3M131.6 164.9v1.4M69.8 181.2v1.3M69.8 183.1v.8"/>
</g>
<path d="M143 92.6l2.7 .5-2.7 .4zM206.9 98.2l3.1-.5v1zM235.5 97.7l3.1 .5-3.1 .5zM135.9 134.1l2.6 .5-2.6 .4zM206.9 129.9l3.1-.5v1.1zM235.5 129.4l3.1 .5-3.1 .6zM56.2 155.7l2.6-.4v.9zM63.7 155.3l2.6 .4-2.6 .5zM56.2 187.6l2.6-.5v.9zM63.7 187.1l2.6 .5-2.6 .4zM106.9 177.2l.5 3.2h-1zM138.2 177.2l.6 3.2h-1.1z" fill="#000" stroke="#000" stroke-width=".21"/>
<path d="M164.9 30l-.2 .3-.4 .1-.4-.1-.1-.4 .2-1.1 .3-.3 1-.1-.4 1.6 .2 .4M258.8 27.4l-.9 3h.8l.6-.2a1.77 1.77 0 0 0 .3-1.7l-1.1-.1M84.4 85.5a1.03 1.03 0 0 0-1.2 .5l-.3 1.2 .3 .3h.6M168.4 85l-2.9 3-1.2-1.1M256.3 85l-2.9 3-1.1-1.1M80.8 142.2l-3 2.9-1.1-1.1M178.5 142.6a1.03 1.03 0 0 0-1.2 .6l-.2 1.1 .2 .4h.6M243.8 144.4l-.3 .4h-.7l-.1-.5 .3-1.1 .2-.3 1-.1-.4 1.6 .3 .5M247.9 142.8a1.13 1.13 0 0 0-1.2 .5l-.2 1.2 .2 .4h.6M251.9 141.8l-.8 3.1h-.8l-.4-.4a1.93 1.93 0 0 1 .6-1.6l1.2-.1" fill="none" stroke="#f00" stroke-width=".3"/>
<g font-size="5.7">
<text x="168.3" y="97.7">A-A</text>
<text x="258.6" y="101.2">A-A</text>
<text x="27.9" y="155.6">B-B</text>
<text x="86.1" y="155.6">A-A</text>
<text x="149.2" y="152">A-A</text>
<text x="175.7" y="152">A-A</text>
<text x="149.2" y="176.7">A-A</text>
<text x="175.7" y="176.7">A-A</text>
</g>
<text font-size="4.9" fill="#f00" x="75.1" y="31.4">c</text>
<text font-size="4.7" x="273.2" y="17.6">70</text>
<g font-size="4.1">
<text x="20.5" y="17.6">第6章 表达零件形状的常用方法</text>
<text x="166.3" y="17.6">班级</text>
<text x="203.1" y="17.6">学号</text>
<text x="237.8" y="17.6">姓名</text>
</g>
<text font-size="3.7" x="20.5" y="23.9">* 6.24 表达方法综合（六）：选择题和判断题。</text>
<g font-size="3.5">
<text x="19.9" y="30.8">(1) 已知主视图，正确的左视图是</text>
<text x="83" y="30.8">。</text>
<text x="107.6" y="30.8">(2) 已知左视图，正确的主视图是</text>
<text x="170.6" y="30.8">。</text>
<text x="195.2" y="30.8">(3) 已知主、俯视图，正确的左视图是</text>
<text x="265.2" y="30.8">。</text>
<text x="218.2" y="58">(a)</text>
<text x="235.1" y="58">(b)</text>
<text x="252" y="58">(c)</text>
<text x="268.9" y="58">(d)</text>
<text x="56.5" y="75.2">(a)</text>
<text x="73.7" y="75.2">(b)</text>
<text x="90.9" y="75.2">(c)</text>
<text x="117.6" y="75.2">(a)</text>
<text x="133.1" y="75.2">(b)</text>
<text x="148.6" y="75.2">(c)</text>
<text x="19.9" y="88">(4) 已知主、俯视图，正确的左视图是</text>
<text x="90" y="88">。</text>
<text x="107.6" y="88">(5) 判断表达方法是否正确？ 答：</text>
<text x="195.2" y="88">(6) 判断表达方法是否正确？ 答：</text>
<text x="42.9" y="115.1">(a)</text>
<text x="59.8" y="115.1">(b)</text>
<text x="76.7" y="115.1">(c)</text>
<text x="93.6" y="115.1">(d)</text>
<text x="19.9" y="145.2">(7) 判断表达方法是否正确？ 答：</text>
<text x="107.6" y="145.2">(8) 已知主、俯视图，正确的A-A 剖视图是</text>
<text x="184.6" y="145.2">。</text>
<text x="195.2" y="145.2">(9) 下列各组视图，正确的是</text>
<text x="254.7" y="145.2">。（多项选择）</text>
<text x="148.9" y="170.9">(a)</text>
<text x="175.3" y="170.9">(b)</text>
<text x="148.9" y="194.4">(c)</text>
<text x="175.3" y="194.4">(d)</text>
<text x="206.1" y="194">(a)</text>
<text x="225.7" y="194">(b)</text>
<text x="245.3" y="194">(c)</text>
<text x="264.9" y="194">(d)</text>
</g>
</svg>
